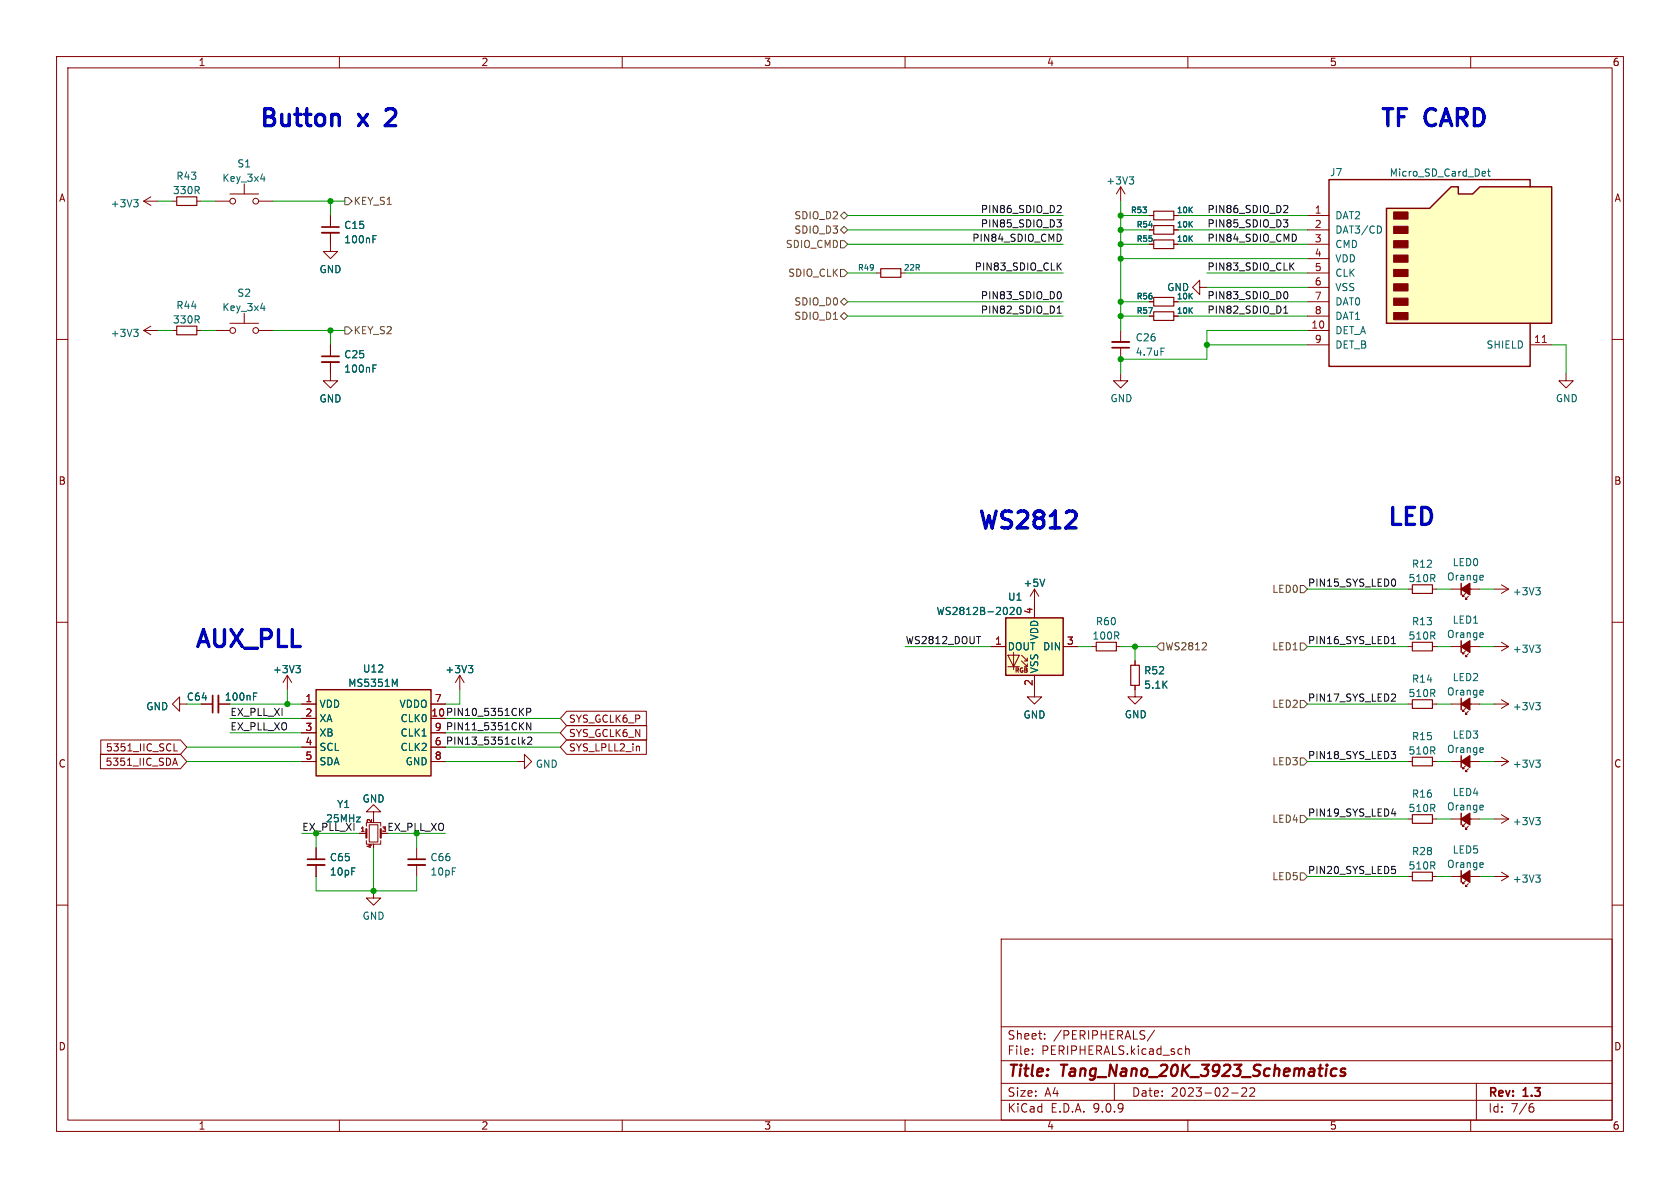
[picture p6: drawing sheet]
<svg xmlns="http://www.w3.org/2000/svg" width="297mm" height="210mm" viewBox="0 0 297 210" stroke-linecap="round" stroke-linejoin="round" font-family="sans-serif">
<g fill="none" stroke="#840000" stroke-width=".18">
<path d="M10 10h277v190h-277zM12 12h273v186h-273zM60 10v2M110 10v2M160 10v2M210 10v2M260 10v2M25.4 35.6l1.3 .7M25.4 35.6h2.5M26.7 34.8l-1.3 .8M30.5 35.6h.7M34.8 35.6h.8"/>
<path d="M58.4 38.1v2M25.4 58.4h2.5M25.4 58.4l1.3 .8M26.7 57.7l-1.3 .7M30.5 58.4h.7M34.8 58.4h.8M38.1 58.4h2.5M40.6 57.2h5.1M43.2 55.4v1.8M45.7 58.4h2.6M58.4 41.1v2.1M198.1 58.4v2.1"/>
<path d="M203.2 55.9h.8M207.5 55.9h.8M10 60h2M198.1 66v1.3h1.3l-1.3 1.3-1.3-1.3h1.3M198.1 61.5v2M285 60h2M10 110h2M50.8 119.4l-.8 1.3M50.8 119.4l.8 1.3M50.8 119.4v2.5M248.9 104.1h.8M248.9 114.3h.8"/>
<path d="M253.2 104.1h.8M253.2 114.3h.8M256.5 104.1h5.1M256.5 114.3h5.1M259.1 115.1l-.5 .5h.2h-.2v-.3M259.1 104.9l-.5 .5h.2h-.2v-.2M259.6 115.6l-.5 .5h.2h-.2v-.3M259.6 105.4l-.5 .5h.2h-.2v-.2M264.2 104.1h2.5M264.2 114.3h2.5M265.4 103.4l1.3 .7M265.4 113.5l1.3 .8"/>
<path d="M266.7 104.1l-1.3 .8M266.7 114.3l-1.3 .8M285 110h2M31.7 124.5v-1.3l-1.2 1.3 1.2 1.2v-1.2h1.3M35.6 124.5h2M38.6 124.5h2M264.2 134.6h2.5M265.4 133.9l1.3 .7M266.7 134.6l-1.3 .8M55.9 149.9v2M55.9 152.9v2M63.5 147.3h1.3"/>
<path d="M64.8 148.6v.6h2.5v-.6M64.8 146.1v-.7h2.5v.7M65.3 145.8h1.5v3h-1.5zM66 157.5v1.3h1.3l-1.3 1.2-1.2-1.2h1.2M66 143.5h1.3l-1.3-1.3-1.2 1.3h1.2v1.3M67.3 147.3h1.3M256.5 154.9h5.1M259.1 155.7l-.5 .5h.2h-.2v-.2M259.6 156.2l-.5 .5h.2h-.2v-.2M264.2 144.8h2.5M265.4 144l1.3 .8M266.7 144.8l-1.3 .7"/>
<path d="M10 160h2M177 166h108v32h-108zM285 160h2M60 198v2M110 198v2M160 198v2M177 194.5h108M177 191.5h108M177 187.5h108M177 181.5h108M182.5 186.3v.1M182.5 185.5v.1"/>
<path d="M184.7 183.6v.1M184.7 182.8v.1M197 191.5v3M204.1 182.1l-1.3 2M209.6 184.9v1.5M209.6 185.5l.2-.1 .4 .1v.9M210 198v2M217.7 193.2h1.2M220.3 192.4v.5l-.8 .9h.9M221.7 192.4v.5l-.8 .9h.9M260 198v2M261 191.5v6.5"/>
<path d="M270.6 195.7h.4l.2 .3-.1 .5-.5 .1M271 195.1l-.4 .1"/>
<circle cx="41.1" cy="58.4" r=".51"/>
<circle cx="45.2" cy="58.4" r=".51"/>
</g>
<path d="M236.3 189a.66 .66 0 0 0-1 .3v.5l.1 .3 .2 .1 .6-.1M237.8 189a.49 .49 0 0 0-.8 .3l.1 .1 .7 .2v.3l-.3 .3-.6-.1" fill="none" stroke="#840000" stroke-width=".4"/>
<path d="M56.9 40.1h3M196.6 61.5h3M37.6 122.9v3.1M54.4 151.9h3" fill="none" stroke="#840000" stroke-width=".3"/>
<path d="M56.9 41.1h3M196.6 60.5h3M38.6 122.9v3.1M54.4 152.9h3" fill="none" stroke="#840000" stroke-width=".33"/>
<g fill="none" stroke="#006464" stroke-width=".18">
<path d="M23.6 35.3h.8l-.4 .5M24.2 35.8l.2 .2v.3l-.2 .3M23.6 58.2h.8l-.4 .5M24.2 58.7l.2 .2v.3l-.2 .3M46.1 54.5h.8M46.7 54.1v.8M65.9 42.3h.5M65.9 41.7h.6M205.2 61.5h.7M52.3 117.7h.8l-.4 .4M52.9 118.1l.2 .3v.3l-.2 .2M262 101.7l.2 .3-.6 .1"/>
<path d="M262 111.9l.2 .3-.6 .1M262.2 112.6l-.2 .1M262.2 102.5h-.2M271.5 103.9h.8l-.4 .5M271.5 114h.8l-.4 .5M272 104.4l.3 .2v.3l-.3 .3M272 114.5l.3 .3v.3l-.3 .2M44.8 123.1h.4M44.8 122.5h.6M271.5 134.4h.8l-.4 .4M272 134.8l.3 .3v.3l-.3 .2M262 152.5l.2 .3-.6 .1"/>
<path d="M262.2 153.3h-.2M271.5 144.5h.8l-.4 .5M272 145l.3 .2v.4l-.3 .2"/>
</g>
<path d="M258.3 103.1v2.1M258.3 113.3v2M258.3 153.9v2.1" fill="none" stroke="#840000" stroke-width=".25"/>
<g fill="#840000" stroke="#840000" stroke-width=".25">
<path d="M258.3 154.9l1.5-1v2.1z"/>
<path d="M258.3 114.3l1.5-1v2z"/>
<path d="M258.3 104.1l1.5-1v2.1z"/>
</g>
<path d="M31.2 34.8h3.6v1.5h-3.6zM31.2 57.7h3.6v1.5h-3.6zM204 55.1h3.5v1.5h-3.5zM249.7 103.4h3.5v1.5h-3.5zM249.7 113.5h3.5v1.6h-3.5z" fill="none" stroke="#840000" stroke-width=".2"/>
<path d="M64.8 146.6v1.5M67.3 146.6v1.5" fill="none" stroke="#840000" stroke-width=".38"/>
<path d="M55.9 121.9h20.3v15.3h-20.3z" fill="#ffffc2"/>
<path d="M55.9 121.9h20.3v15.3h-20.3zM258.3 123.4v2.1" fill="none" stroke="#840000" stroke-width=".25"/>
<g fill="none" stroke="#840000" stroke-width=".18">
<path d="M38.1 35.6h2.5M40.6 34.3h5.1M43.2 32.5v1.8M45.7 35.6h2.6M58.4 43.2v1.3h1.3l-1.3 1.2-1.3-1.2h1.3M212.1 50.8v-1.3l-1.3 1.3 1.3 1.3v-1.3h1.3M58.4 64v3.3h1.3l-1.3 1.3-1.3-1.3h1.3M58.4 61v2M182.9 104.1l.7 1.3M182.9 104.1l-.8 1.3M182.9 104.1v2.6M53.3 124.5h2.6"/>
<path d="M53.3 127h2.6M53.3 129.5h2.6M53.3 132.1h2.6M53.3 134.6h2.6M76.2 124.5h2.5M76.2 129.5h2.5M76.2 132.1h2.5M76.2 134.6h2.5M91.4 134.6h1.3v-1.2l1.3 1.2-1.3 1.3v-1.3M248.9 124.5h.8M253.2 124.5h.8M256.5 124.5h5.1"/>
<path d="M259.1 125.2l-.5 .5h.2h-.2v-.2M259.6 125.7l-.5 .5h.2h-.2v-.2M264.2 124.5h2.5M265.4 123.7l1.3 .8M266.7 124.5l-1.3 .7M73.7 149.9v2M73.7 152.9v2"/>
<circle cx="41.1" cy="35.6" r=".51"/>
<circle cx="45.2" cy="35.6" r=".51"/>
</g>
<path d="M46.1 31.6h.8M46.7 31.2v.9M65.9 65.1h.5M65.9 64.5h.6M184.7 102.4l-.4 1.3M69.8 121l.4-.9v1.2M262 122l.2 .3-.6 .1M262.2 122.8l-.2 .1M271.5 124.2h.8l-.4 .5M272 124.7l.3 .2v.3l-.3 .3" fill="none" stroke="#006464" stroke-width=".18"/>
<path d="M56.9 63h3M72.1 151.9h3.1" fill="none" stroke="#840000" stroke-width=".3"/>
<path d="M56.9 64h3M72.1 152.9h3.1" fill="none" stroke="#840000" stroke-width=".33"/>
<path d="M258.3 124.5l1.5-1.1v2.1z" fill="#840000" stroke="#840000" stroke-width=".25"/>
<path d="M249.7 123.7h3.5v1.5h-3.5z" fill="none" stroke="#840000" stroke-width=".2"/>
<path d="M177.8 109.2h10.2v10.2h-10.2z" fill="#ffffc2"/>
<g fill="none" stroke="#840000" stroke-width=".18">
<path d="M203.2 38.1h.8M207.5 38.1h.8M203.2 53.3h.8M203.2 43.2h.8M207.5 53.3h.8M207.5 43.2h.8M276.9 66v1.3h1.2l-1.2 1.3-1.3-1.3h1.3M81.3 119.4l-.8 1.3M81.3 119.4l.7 1.3M81.3 119.4v2.5M175.3 114.3h2.5M178.2 115.8h2l-1 2.1z"/>
<path d="M178.2 117.9h2M179.2 115.3v3.1M180.6 115.8l1 1v-.5M180.6 116.8l1 1.1v-.6M181.1 116.8h.5M181.1 117.9h.5M182.9 106.7v2.5M182.9 119.4v2.5M188 114.3h2.5M193 114.3h.8M197.4 114.3h.7M248.9 134.6h.8"/>
<path d="M253.2 134.6h.8M256.5 134.6h5.1M259.1 135.4l-.5 .5h.2h-.2v-.3M259.6 135.9l-.5 .5h.2h-.2v-.3M248.9 144.8h.8M253.2 144.8h.8M256.5 144.8h5.1M259.1 145.5l-.5 .6h.2h-.2v-.3M259.6 146.1l-.5 .5h.2h-.2v-.3M264.2 154.9h2.5M265.4 154.2l1.3 .7M266.7 154.9l-1.3 .8"/>
</g>
<path d="M177.8 109.2h10.2v10.2h-10.2zM258.3 133.6v2M258.3 143.8v2" fill="none" stroke="#840000" stroke-width=".25"/>
<path d="M82.8 117.7h.8l-.4 .4M83.3 118.1l.3 .3v.3l-.3 .2M178.6 107.5l.5-.1 .2 .3-.8 .9h.8M179.9 107.5l.2-.1a.68 .68 0 0 1 .4 .6 .68 .68 0 0 1-.4 .6l-.2-.1-.1-.3zM262 132.2l.2 .3-.6 .1M262.2 133h-.2M262 142.3l.2 .3-.6 .2M262.2 143.1l-.2 .1M271.5 154.7h.8l-.4 .5M272 155.2l.3 .2v.3l-.3 .3" fill="none" stroke="#006464" stroke-width=".18"/>
<path d="M204 37.3h3.5v1.6h-3.5zM204 52.6h3.5v1.5h-3.5zM204 42.4h3.5v1.5h-3.5zM193.8 113.5h3.6v1.6h-3.6zM249.7 133.9h3.5v1.5h-3.5zM249.7 144h3.5v1.5h-3.5z" fill="none" stroke="#840000" stroke-width=".2"/>
<g fill="#840000" stroke="#840000" stroke-width=".25">
<path d="M258.3 134.6l1.5-1v2z"/>
<path d="M258.3 144.8l1.5-1v2z"/>
</g>
<path d="M245.1 36.8h7.6l3.8-3.8h1.3v1.3h2.5l1.3-1.3h12.7v24.2h-29.2z" fill="#ffffc2"/>
<path d="M245.1 36.8h7.6l3.8-3.8h1.3v1.3h2.5l1.3-1.3h12.7v24.2h-29.2zM270.5 33v-1.2h-35.6v33h35.6v-7.6" fill="none" stroke="#840000" stroke-width=".25"/>
<g fill="#840000" stroke="#840000" stroke-width=".18">
<path d="M246.4 37.5h2.5v1.2h-2.5z"/>
<path d="M246.4 40h2.5v1.3h-2.5z"/>
<path d="M246.4 42.5h2.5v1.3h-2.5z"/>
<path d="M246.4 45.1h2.5v1.3h-2.5z"/>
<path d="M246.4 47.6h2.5v1.3h-2.5z"/>
<path d="M246.4 50.2h2.5v1.2h-2.5z"/>
<path d="M246.4 52.7h2.5v1.3h-2.5z"/>
<path d="M246.4 55.2h2.5v1.3h-2.5z"/>
</g>
<g fill="none" stroke="#840000" stroke-width=".18">
<path d="M58.4 38.1v2M198.1 33l-.7 1.3M198.1 33l.8 1.3M198.1 33v2.6M203.2 38.1h.8M207.5 38.1h.8M231.1 38.1h3.8M58.4 41.1v2.1M154.9 48.3h.8M203.2 40.6h.8M203.2 43.2h.8M203.2 53.3h.8"/>
<path d="M203.2 55.9h.8M207.5 40.6h.8M207.5 43.2h.8M207.5 53.3h.8M207.5 55.9h.8M231.1 40.6h3.8M231.1 43.2h3.8M231.1 45.7h3.8M231.1 48.3h3.8M231.1 50.8h3.8M231.1 53.3h3.8M231.1 55.9h3.8"/>
<path d="M231.1 58.4h3.8M58.4 61v2M58.4 64v2M231.1 61h3.8M270.5 61h3.8M175.3 114.3h2.5M182.9 119.4v3.8h-1.3l1.3 1.3 1.2-1.3h-1.2M182.9 106.7v2.5M188 114.3h2.5M200.7 116.8v.8M17.8 133.3h14.1l1.1 1.3-1.1 1.3h-14.1zM17.8 130.8h14.1l1.1 1.3-1.1 1.3h-14.1z"/>
<path d="M30.6 134.9h.6M30.8 132.8h.6M30.9 134l.5 1.3M35.6 124.5h2M38.6 124.5h2M53.3 124.5h2.6M53.3 127h2.6M53.3 129.5h2.6M53.3 132.1h2.6M53.3 134.6h2.6M76.2 124.5h2.5M76.2 129.5h2.5"/>
<path d="M76.2 132.1h2.5M76.2 134.6h2.5M100.2 130.8h14.1v2.6h-14.1l-1.1-1.3zM100.2 125.7h14.1v2.6h-14.1l-1.1-1.3zM100.2 128.3h14.1v2.5h-14.1l-1.1-1.3zM113 132v.8M200.7 121.2v2h1.2l-1.2 1.3-1.3-1.3h1.3M55.9 149.9v2M55.9 152.9v2M63.5 147.3h1.3M67.3 147.3h1.3M248.9 154.9h.8"/>
<path d="M253.2 154.9h.8"/>
</g>
<g fill="none" stroke="#006464" stroke-width=".18">
<path d="M199.6 31.3h.8l-.4 .4M200.2 31.7l.2 .3v.3l-.2 .2M262.4 30.3l.2 .3-.6 .1M262.6 31.1h-.2M263 30.3h.5M263.2 29.9v1.1l.3 .1M65.9 42.3h.5M65.9 41.7h.6M244 40l.2 .5-.2 .7M65.9 65.1h.5M65.9 64.5h.6M52.3 117.7h.8l-.4 .4"/>
<path d="M52.9 118.1l.2 .3v.3l-.2 .2M82.8 117.7h.8l-.4 .4M83.3 118.1l.3 .3v.3l-.3 .2M178.6 107.5l.5-.1 .2 .3-.8 .9h.8M179.9 107.5l.2-.1a.68 .68 0 0 1 .4 .6 .68 .68 0 0 1-.4 .6l-.2-.1-.1-.3zM184.7 102.4l-.4 1.3M44.8 123.1h.4M44.8 122.5h.6M69.8 121l.4-.9v1.2"/>
</g>
<path d="M272.7 60.5h.7" fill="none" stroke="#a90000" stroke-width=".18"/>
<path d="M204 39.9h3.5v1.5h-3.5zM155.7 47.5h3.6v1.5h-3.6zM199.9 117.6h1.5v3.6h-1.5zM249.7 154.2h3.5v1.5h-3.5z" fill="none" stroke="#840000" stroke-width=".2"/>
<g fill="none" stroke="#725600" stroke-width=".18">
<path d="M61 34.9h.6l.6 .7-.6 .6h-.6zM148.6 38.1l.6-.6 .7 .6-.7 .6zM61 57.8h.6l.6 .6-.6 .7h-.6zM148.6 42.5h.6l.7 .7-.7 .6h-.6zM148.6 40.6l.6-.6 .7 .6-.7 .7zM148.6 53.3l.6-.6 .7 .6-.7 .7zM148.6 47.6h.6l.7 .7-.7 .6h-.6zM148.6 55.9l.6-.7 .7 .7-.7 .6zM205.1 113.7h.6v1.2h-.6l-.6-.6zM212.5 114.9h.8M213.2 113.7v.5M229.9 113.7h.6l.6 .6-.6 .6h-.6z"/>
<path d="M229.9 103.5h.6l.6 .6-.6 .7h-.6zM229.9 134h.6l.6 .6-.6 .7h-.6zM229.9 123.8h.6l.6 .7-.6 .6h-.6zM229.9 154.3h.6l.6 .6-.6 .7h-.6zM229.9 144.1h.6l.6 .7-.6 .6h-.6z"/>
</g>
<g fill="none" stroke="#0f0f0f" stroke-width=".18">
<path d="M186.8 38.9h.8l-.4 .4 .4 .2v.4l-.2 .2h-.4M187.1 36.3l.4 .1 .1 .3-.8 .9h.8M226.9 38.9h.8l-.5 .4 .4 .2 .1 .4-.3 .2h-.3M227.1 36.3l.5 .1 .1 .3-.8 .9h.8M186.9 55.4h.7M187 54.4l.3-.3v1.3M187.1 47l.5 .7M187.3 51.6a.79 .79 0 0 1 0 1.2M187.6 41.7v.7M187.6 46.5l-.7 .7M226.9 55.4h.8M227.1 54.4l.2-.3v1.3"/>
<path d="M227.4 51.6a.79 .79 0 0 1 0 1.2M228.2 47l.6 .7M228.8 46.5l-.8 .7M229.1 41.7v.7M246 113.8h.7M246.2 112.7l.2-.2v1.3M246.4 102.4a.79 .79 0 0 1 0 1.2M92.3 130.3v1.3M92.4 131.1l.4 .5M92.8 130.7l-.5 .5M93.1 125.9l.6-.1 .1-.2v-.3l-.7-.1v1.3M93.3 130.4l.5-.1 .2 .4-.8 .9h.8"/>
<path d="M93.8 127.8v1.2l-.7-1.2v1.2M245.9 132.8h.8l-.4 .5M246.5 133.3l.2 .3v.3l-.2 .2M246.5 122.7l.2 .2v.3l-.8 .7h.8M246 143.8h.8M246.1 153.2h.6M246.5 153.6l.2 .3v.3l-.2 .2M246.6 143.4v.9"/>
</g>
<g fill="none" stroke="#009600" stroke-width=".18">
<path d="M27.9 35.6h2.6M35.6 35.6h2.5M48.3 35.6h12.7M58.4 35.6v2.5M149.9 38.1h38.1M198.1 35.6v22.8M198.1 38.1h5.1M208.3 38.1h22.8M27.9 58.4h2.6M35.6 58.4h2.5M48.3 58.4h12.7M58.4 58.4v2.6"/>
<path d="M149.9 53.3h38.1M149.9 55.9h38.1M149.9 48.3h5M149.9 40.6h38.1M149.9 43.2h38.1M160 48.3h28M198.1 53.3h5.1M198.1 55.9h5.1M198.1 40.6h5.1M198.1 43.2h5.1M198.1 45.7h33M208.3 53.3h22.8"/>
<path d="M208.3 55.9h22.8M208.3 40.6h22.8M208.3 43.2h22.8M213.4 50.8h17.7M213.4 48.3h17.7M231.1 58.4h-17.7v5.1h-15.3v2.5M213.4 61h17.7M274.3 61h2.6v5M160 114.3h15.3M190.5 114.3h2.5M198.1 114.3h6.4M200.7 114.3v2.5"/>
<path d="M231.1 114.3h17.8M231.1 104.1h17.8M254 114.3h2.5M254 104.1h2.5M261.6 114.3h2.6M261.6 104.1h2.6M33 134.6h20.3M33 132.1h20.3M40.6 124.5h12.7M40.6 127h12.7M40.6 129.5h12.7M50.8 121.9v2.6"/>
<path d="M78.7 134.6h12.7M78.7 127h20.4M78.7 132.1h20.4M78.7 129.5h20.4M81.3 121.9v2.6h-2.6M231.1 134.6h17.8M231.1 124.5h17.8M254 134.6h2.5M254 124.5h2.5M261.6 134.6h2.6M261.6 124.5h2.6M55.9 154.9v2.6h17.8v-2.6"/>
<path d="M63.5 147.3h-7.6v2.6M66 149.9v7.6M68.6 147.3h10.1M73.7 147.3v2.6M231.1 144.8h17.8M231.1 154.9h17.8M254 144.8h2.5M254 154.9h2.5M261.6 144.8h2.6M261.6 154.9h2.6"/>
</g>
<path d="M68.4 19.4l-.2 .1M69.8 20.5l-1.7 1.7h1.8M190 90.5a.81 .81 0 0 1 .1 1.1l-1.7 1.7h1.8" fill="none" stroke="#0000c2" stroke-width=".6"/>
<g fill="#009600" stroke="#009600" stroke-width=".18">
<circle cx="198.1" cy="55.9" r=".46"/>
<circle cx="198.1" cy="63.5" r=".46"/>
<circle cx="198.1" cy="53.3" r=".46"/>
<circle cx="198.1" cy="45.7" r=".46"/>
<circle cx="200.7" cy="114.3" r=".46"/>
<circle cx="58.4" cy="58.4" r=".46"/>
<circle cx="58.4" cy="35.6" r=".46"/>
<circle cx="198.1" cy="43.2" r=".46"/>
<circle cx="213.4" cy="61" r=".46"/>
<circle cx="198.1" cy="40.6" r=".46"/>
<circle cx="198.1" cy="38.1" r=".46"/>
<circle cx="50.8" cy="124.5" r=".46"/>
<circle cx="66" cy="157.5" r=".46"/>
</g>
<g font-size="4.2" fill="#0000c2">
<text x="45.7" y="22.6">Button</text>
<text x="63.8" y="22.6">x</text>
<text x="69.7" y="22.6">2</text>
<text x="243.8" y="22.6">TF</text>
<text x="252.2" y="22.6">CARD</text>
<text x="172.7" y="93.7">WS2812</text>
<text x="245.1" y="93.1">LED</text>
<text x="34.3" y="114.7">AUX_PLL</text>
</g>
<g font-size="2.8" fill="#840000">
<text x="178" y="190.9">Title:</text>
<text x="187.7" y="190.9">Tang_Nano_20K_3923_Schematics</text>
</g>
<g font-size="2.1" fill="#840000">
<text x="178" y="184">Sheet:</text>
<text x="186.2" y="184">/PERIPHERALS/</text>
<text x="178" y="186.7">File:</text>
<text x="184.1" y="186.7">PERIPHERALS.kicad_sch</text>
<text x="178" y="196.9">KiCad</text>
<text x="178" y="194.1">Size:</text>
<text x="184.7" y="194.1">A4</text>
<text x="185.7" y="196.9">E.D.A.</text>
<text x="193.3" y="196.9">9.0.9</text>
<text x="200" y="194.1">Date:</text>
<text x="207" y="194.1">2023-02-22</text>
<text x="263" y="194.3">Rev:</text>
<text x="263" y="196.9">Id:</text>
<text x="267.1" y="196.9">7/6</text>
<text x="269.4" y="194.3">1.3</text>
</g>
<g font-size="1.8" fill="#840000">
<text x="35" y="11.9">1</text>
<text x="85" y="11.9">2</text>
<text x="135" y="11.9">3</text>
<text x="185" y="11.9">4</text>
<text x="235" y="11.9">5</text>
<text x="285" y="11.9">6</text>
<text x="10.3" y="35.9">A</text>
<text x="285.3" y="35.9">A</text>
<text x="10.3" y="85.9">B</text>
<text x="285.3" y="85.9">B</text>
<text x="76.2" y="126.7">10 PIN10_5351CKP</text>
<text x="100.5" y="128">SYS_GCLK6_P</text>
<text x="100.5" y="130.5">SYS_GCLK6_N</text>
<text x="10.3" y="135.9">C</text>
<text x="18.6" y="135.6">5351_IIC_SDA</text>
<text x="18.6" y="133">5351_IIC_SCL</text>
<text x="100.5" y="133">SYS_LPLL2_in</text>
<text x="285.3" y="135.9">C</text>
<text x="10.3" y="185.9">D</text>
<text x="285.3" y="185.9">D</text>
<text x="35" y="199.9">1</text>
<text x="85" y="199.9">2</text>
<text x="135" y="199.9">3</text>
<text x="185" y="199.9">4</text>
<text x="235" y="199.9">5</text>
<text x="285" y="199.9">6</text>
</g>
<g font-size="1.8" fill="#006464">
<text x="41.9" y="29.8">S1</text>
<text x="30.5" y="34.5">330R</text>
<text x="31.1" y="32">R43</text>
<text x="39.2" y="32.3">Key_3x4</text>
<text x="195.5" y="32.8">+3V3</text>
<text x="235" y="31.3">J7</text>
<text x="245.6" y="31.4">Micro_SD_Card_Det</text>
<text x="19.5" y="36.9">+3V3</text>
<text x="60.8" y="40.7">C15</text>
<text x="236" y="39">DAT2</text>
<text x="236" y="41.5">DAT3/CD</text>
<text x="60.8" y="43.2">100nF</text>
<text x="236" y="44">CMD</text>
<text x="236" y="46.6">VDD</text>
<text x="41.9" y="52.7">S2</text>
<text x="56.4" y="48.5">GND</text>
<text x="206.2" y="51.7">GND</text>
<text x="236" y="49.1">CLK</text>
<text x="236" y="51.7">VSS</text>
<text x="19.5" y="59.8">+3V3</text>
<text x="30.5" y="57.4">330R</text>
<text x="31.1" y="54.8">R44</text>
<text x="39.2" y="55.2">Key_3x4</text>
<text x="236" y="54.2">DAT0</text>
<text x="236" y="56.7">DAT1</text>
<text x="236" y="59.3">DET_A</text>
<text x="60.8" y="63.5">C25</text>
<text x="200.7" y="60.5">C26</text>
<text x="200.7" y="63.1">4.7uF</text>
<text x="236" y="61.8">DET_B</text>
<text x="262.7" y="61.8">SHIELD</text>
<text x="56.4" y="71.3">GND</text>
<text x="60.8" y="66.1">100nF</text>
<text x="196.2" y="71.3">GND</text>
<text x="275" y="71.3">GND</text>
<text x="249.5" y="100.6">R12</text>
<text x="256.7" y="100.3">LED0</text>
<text x="178.1" y="106.4">U1</text>
<text x="180.8" y="103.9">+5V</text>
<text x="248.9" y="103.1">510R</text>
<text x="255.7" y="102.8">Orange</text>
<text x="267.3" y="105.4">+3V3</text>
<text x="165.5" y="108.9">WS2812B-2020</text>
<text x="183.7" y="113.3" transform="rotate(-90 183.7 113.3)">VDD</text>
<text x="193" y="113.3">100R</text>
<text x="193.6" y="110.7">R60</text>
<text x="248.9" y="113.3">510R</text>
<text x="249.5" y="110.7">R13</text>
<text x="255.7" y="113">Orange</text>
<text x="256.7" y="110.4">LED1</text>
<text x="48.2" y="119.2">+3V3</text>
<text x="64.1" y="119.1">U12</text>
<text x="78.6" y="119.2">+3V3</text>
<text x="178.1" y="115.2">DOUT DIN</text>
<text x="183.7" y="119.1" transform="rotate(-90 183.7 119.1)">VSS</text>
<text x="202.2" y="119.4">R52</text>
<text x="267.3" y="115.6">+3V3</text>
<text x="25.8" y="125.8">GND</text>
<text x="32.9" y="124.1">C64</text>
<text x="39.6" y="124.1">100nF</text>
<text x="56.4" y="125.3">VDD</text>
<text x="61.5" y="121.6">MS5351M</text>
<text x="70.5" y="125.3">VDDO</text>
<text x="202.2" y="121.9">5.1K</text>
<text x="248.9" y="123.4">510R</text>
<text x="249.5" y="120.9">R14</text>
<text x="255.7" y="123.1">Orange</text>
<text x="256.7" y="120.6">LED2</text>
<text x="267.3" y="125.8">+3V3</text>
<text x="56.4" y="127.9">XA</text>
<text x="56.4" y="130.4">XB</text>
<text x="70.7" y="127.9">CLK0</text>
<text x="70.7" y="130.4">CLK1</text>
<text x="180.8" y="127.2">GND</text>
<text x="198.8" y="127.2">GND</text>
<text x="249.5" y="131">R15</text>
<text x="256.7" y="130.8">LED3</text>
<text x="56.4" y="132.9">SCL</text>
<text x="56.4" y="135.5">SDA</text>
<text x="70.7" y="132.9">CLK2</text>
<text x="71.6" y="135.5">GND</text>
<text x="94.6" y="135.9">GND</text>
<text x="248.9" y="133.6">510R</text>
<text x="255.7" y="133.3">Orange</text>
<text x="267.3" y="135.9">+3V3</text>
<text x="59.5" y="143">Y1</text>
<text x="64" y="142.1">GND</text>
<text x="248.9" y="143.7">510R</text>
<text x="249.5" y="141.2">R16</text>
<text x="255.7" y="143.5">Orange</text>
<text x="256.7" y="140.9">LED4</text>
<text x="57.5" y="145.6">25MHz</text>
<text x="267.3" y="146.1">+3V3</text>
<text x="58.2" y="152.4">C65</text>
<text x="58.2" y="155">10pF</text>
<text x="76" y="152.4">C66</text>
<text x="76" y="155">10pF</text>
<text x="248.9" y="153.9">510R</text>
<text x="249.5" y="151.4">R28</text>
<text x="255.7" y="153.6">Orange</text>
<text x="256.7" y="151.1">LED5</text>
<text x="267.3" y="156.2">+3V3</text>
<text x="64" y="162.8">GND</text>
</g>
<g font-size="1.8" fill="#725600">
<text x="62.4" y="36.4">KEY_S1</text>
<text x="140.3" y="39">SDIO_D2</text>
<text x="140.3" y="41.5">SDIO_D3</text>
<text x="138.8" y="44">SDIO_CMD</text>
<text x="139.2" y="49.1">SDIO_CLK</text>
<text x="62.4" y="59.3">KEY_S2</text>
<text x="140.3" y="54.2">SDIO_D0</text>
<text x="140.3" y="56.7">SDIO_D1</text>
<text x="224.8" y="105">LED0</text>
<text x="205.9" y="115.2">WS2812</text>
<text x="224.8" y="115.2">LED1</text>
<text x="224.8" y="125.3">LED2</text>
<text x="224.8" y="135.5">LED3</text>
<text x="224.8" y="145.6">LED4</text>
<text x="224.8" y="155.8">LED5</text>
</g>
<g font-size="1.8" fill="#0f0f0f">
<text x="173.3" y="40.3">PIN85_SDIO_D3</text>
<text x="173.3" y="37.8">PIN86_SDIO_D2</text>
<text x="213.4" y="40.3">PIN85_SDIO_D3</text>
<text x="213.4" y="37.8">PIN86_SDIO_D2</text>
<text x="171.8" y="42.8">PIN84_SDIO_CMD</text>
<text x="172.2" y="47.9">PIN83_SDIO_CLK</text>
<text x="213.4" y="47.9">PIN83_SDIO_CLK</text>
<text x="213.4" y="42.8">PIN84_SDIO_CMD</text>
<text x="173.3" y="53">PIN83_SDIO_D0</text>
<text x="213.4" y="53">PIN83_SDIO_D0</text>
<text x="173.3" y="55.5">PIN82_SDIO_D1</text>
<text x="213.4" y="55.5">PIN82_SDIO_D1</text>
<text x="231.1" y="103.8">PIN15_SYS_LED0</text>
<text x="160" y="114">WS2812_DOUT</text>
<text x="231.1" y="114">PIN16_SYS_LED1</text>
<text x="231.1" y="124.1">PIN17_SYS_LED2</text>
<text x="40.6" y="129.2">EX_PLL_XO</text>
<text x="40.6" y="126.7">EX_PLL_XI</text>
<text x="76.8" y="129.3">9 PIN11_5351CKN</text>
<text x="76.8" y="131.8">6 PIN13_5351clk2</text>
<text x="231.1" y="134.3">PIN18_SYS_LED3</text>
<text x="231.1" y="144.4">PIN19_SYS_LED4</text>
<text x="231.1" y="154.6">PIN20_SYS_LED5</text>
</g>
<g font-size="1.8" fill="#a90000">
<text x="232.3" y="37.8">1</text>
<text x="232.3" y="40.4">2</text>
<text x="232.3" y="42.9">3</text>
<text x="232.3" y="45.5">4</text>
<text x="232.3" y="48">5</text>
<text x="232.3" y="50.5">6</text>
<text x="232.3" y="53.1">7</text>
<text x="231.7" y="58.2">10</text>
<text x="232.3" y="55.6">8</text>
<text x="232.3" y="60.7">9</text>
<text x="271.1" y="60.7">11</text>
<text x="182.6" y="108.7" transform="rotate(-90 182.6 108.7)">4</text>
<text x="175.8" y="114">1</text>
<text x="188.5" y="114">3</text>
<text x="53.9" y="124.2">1</text>
<text x="76.8" y="124.2">7</text>
<text x="182.6" y="121.4" transform="rotate(-90 182.6 121.4)">2</text>
<text x="53.9" y="126.7">2</text>
<text x="53.9" y="129.3">3</text>
<text x="53.9" y="131.8">4</text>
<text x="76.2" y="126.7">10</text>
<text x="76.8" y="129.3">9</text>
<text x="76.8" y="131.8">6</text>
<text x="53.9" y="134.4">5</text>
<text x="76.8" y="134.4">8</text>
</g>
<g font-size="1.8" fill="#009600">
<text x="53.3" y="147">EX_PLL_XI</text>
<text x="68.4" y="147">EX_PLL_XO</text>
</g>
<g font-size="1.4" fill="#006464">
<text x="199.8" y="37.9">R53</text>
<text x="200.8" y="40.4">R54</text>
<text x="208" y="37.9">10K</text>
<text x="208" y="40.4">10K</text>
<text x="200.8" y="43">R55</text>
<text x="208" y="43">10K</text>
<text x="151.6" y="48">R49</text>
<text x="159.7" y="48">22R</text>
<text x="200.8" y="53.1">R56</text>
<text x="208" y="53.1">10K</text>
<text x="200.8" y="55.7">R57</text>
<text x="208" y="55.7">10K</text>
</g>
<text font-size="1.1" fill="#840000" x="179.3" y="119.1">RGB</text>
<g font-size="1.1" fill="#a90000">
<text x="63.6" y="147.1">1</text>
<text x="65.8" y="145.6" transform="rotate(-90 65.8 145.6)">2</text>
<text x="67.4" y="147.1">3</text>
<text x="65.8" y="150.1" transform="rotate(-90 65.8 150.1)">4</text>
</g>
</svg>
